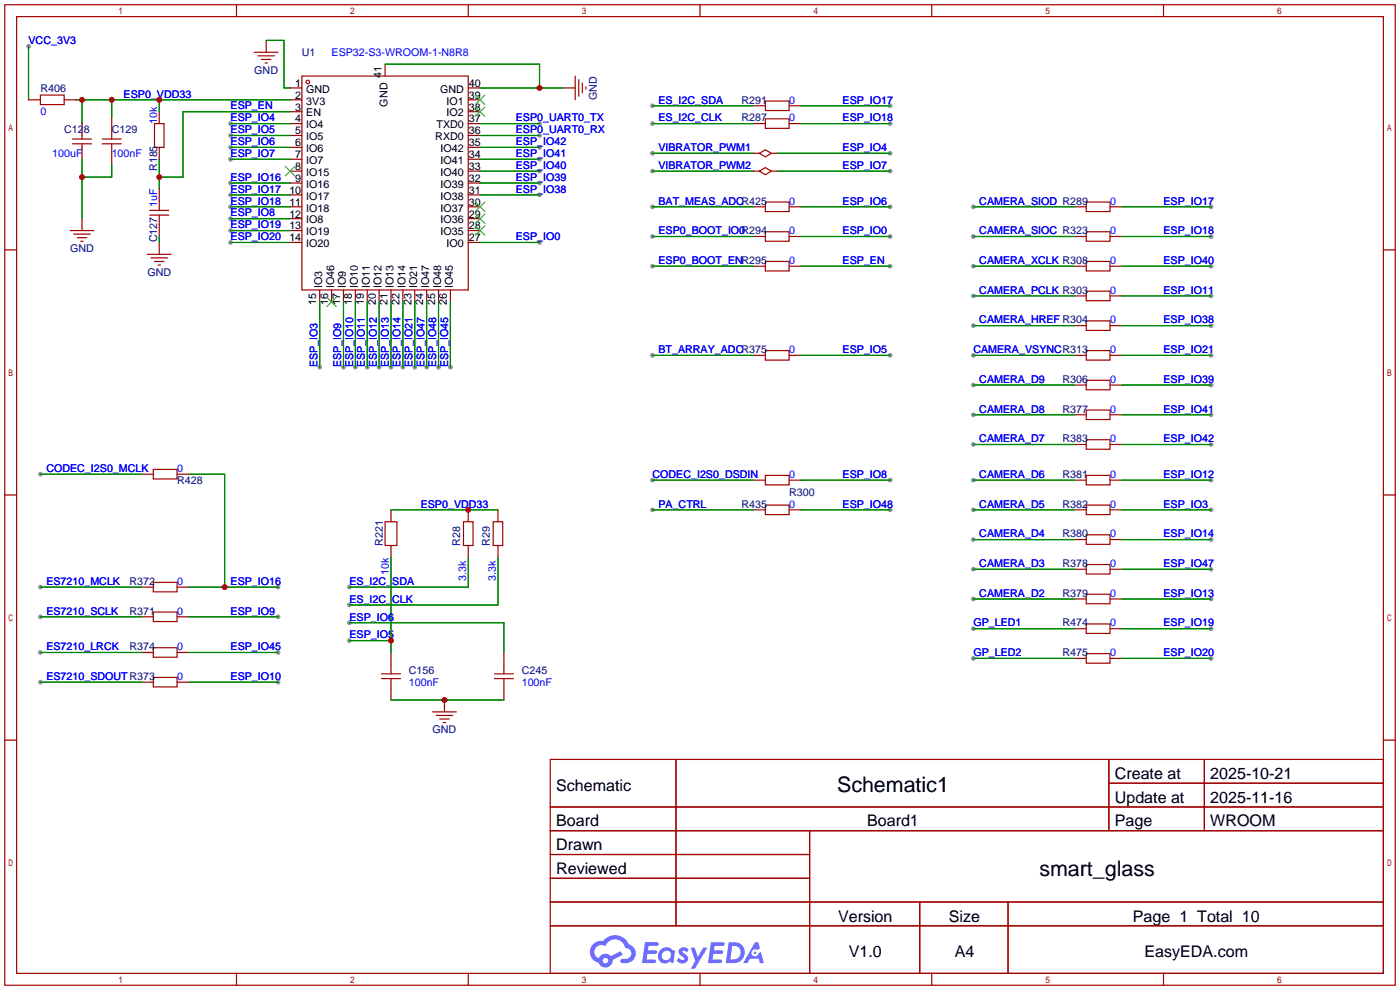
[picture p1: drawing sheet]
<svg xmlns="http://www.w3.org/2000/svg" width="299mm" height="212mm" viewBox="0 0 299 212" stroke-linecap="round" stroke-linejoin="round" font-family="sans-serif">
<g fill="#999">
<circle cx="49.3" cy="26.4" r=".51"/>
<circle cx="49.3" cy="29" r=".51"/>
<circle cx="49.3" cy="31.5" r=".51"/>
<circle cx="49.3" cy="34" r=".51"/>
<circle cx="49.3" cy="39.1" r=".51"/>
<circle cx="49.3" cy="41.7" r=".51"/>
<circle cx="49.3" cy="44.2" r=".51"/>
<circle cx="49.3" cy="46.7" r=".51"/>
<circle cx="68.3" cy="78.5" r=".51"/>
<circle cx="73.4" cy="78.5" r=".51"/>
<circle cx="78.5" cy="78.5" r=".51"/>
<circle cx="75.9" cy="78.5" r=".51"/>
<circle cx="81" cy="78.5" r=".51"/>
<circle cx="83.6" cy="78.5" r=".51"/>
<circle cx="86.1" cy="78.5" r=".51"/>
<circle cx="88.6" cy="78.5" r=".51"/>
<circle cx="91.2" cy="78.5" r=".51"/>
<circle cx="93.7" cy="78.5" r=".51"/>
<circle cx="96.3" cy="78.5" r=".51"/>
<circle cx="115.3" cy="51.8" r=".51"/>
<circle cx="115.3" cy="41.7" r=".51"/>
<circle cx="115.3" cy="39.1" r=".51"/>
<circle cx="115.3" cy="36.6" r=".51"/>
<circle cx="115.3" cy="34" r=".51"/>
<circle cx="115.3" cy="31.5" r=".51"/>
<circle cx="115.3" cy="29" r=".51"/>
<circle cx="115.3" cy="26.4" r=".51"/>
<circle cx="6.1" cy="9.9" r=".51"/>
<circle cx="190.2" cy="22.6" r=".51"/>
<circle cx="139.4" cy="22.6" r=".51"/>
<circle cx="190.2" cy="26.4" r=".51"/>
<circle cx="139.4" cy="26.4" r=".51"/>
<circle cx="190.2" cy="44.2" r=".51"/>
<circle cx="139.4" cy="44.2" r=".51"/>
<circle cx="190.2" cy="50.5" r=".51"/>
<circle cx="139.4" cy="50.5" r=".51"/>
<circle cx="190.2" cy="56.9" r=".51"/>
<circle cx="139.4" cy="56.9" r=".51"/>
<circle cx="190.2" cy="75.9" r=".51"/>
<circle cx="139.4" cy="75.9" r=".51"/>
<circle cx="258.8" cy="44.2" r=".51"/>
<circle cx="208" cy="44.2" r=".51"/>
<circle cx="258.8" cy="50.5" r=".51"/>
<circle cx="208" cy="50.5" r=".51"/>
<circle cx="258.8" cy="56.9" r=".51"/>
<circle cx="208" cy="56.9" r=".51"/>
<circle cx="258.8" cy="63.2" r=".51"/>
<circle cx="208" cy="63.2" r=".51"/>
<circle cx="258.8" cy="69.6" r=".51"/>
<circle cx="208" cy="69.6" r=".51"/>
<circle cx="258.8" cy="75.9" r=".51"/>
<circle cx="208" cy="75.9" r=".51"/>
<circle cx="258.8" cy="82.3" r=".51"/>
<circle cx="208" cy="82.3" r=".51"/>
<circle cx="258.8" cy="88.6" r=".51"/>
<circle cx="208" cy="88.6" r=".51"/>
<circle cx="258.8" cy="95" r=".51"/>
<circle cx="208" cy="95" r=".51"/>
<circle cx="258.8" cy="102.6" r=".51"/>
<circle cx="208" cy="102.6" r=".51"/>
<circle cx="258.8" cy="109" r=".51"/>
<circle cx="208" cy="109" r=".51"/>
<circle cx="258.8" cy="115.3" r=".51"/>
<circle cx="208" cy="115.3" r=".51"/>
<circle cx="258.8" cy="121.7" r=".51"/>
<circle cx="208" cy="121.7" r=".51"/>
<circle cx="258.8" cy="128" r=".51"/>
<circle cx="208" cy="128" r=".51"/>
<circle cx="190.2" cy="102.6" r=".51"/>
<circle cx="139.4" cy="102.6" r=".51"/>
<circle cx="190.2" cy="109" r=".51"/>
<circle cx="139.4" cy="109" r=".51"/>
<circle cx="59.4" cy="139.4" r=".51"/>
<circle cx="8.6" cy="139.4" r=".51"/>
<circle cx="59.4" cy="145.8" r=".51"/>
<circle cx="8.6" cy="145.8" r=".51"/>
<circle cx="59.4" cy="125.5" r=".51"/>
<circle cx="8.6" cy="125.5" r=".51"/>
<circle cx="59.4" cy="131.8" r=".51"/>
<circle cx="8.6" cy="131.8" r=".51"/>
<circle cx="8.6" cy="101.3" r=".51"/>
<circle cx="74.7" cy="129.3" r=".51"/>
<circle cx="74.7" cy="125.5" r=".51"/>
<circle cx="74.7" cy="136.9" r=".51"/>
<circle cx="74.7" cy="133.1" r=".51"/>
<circle cx="190.2" cy="32.8" r=".51"/>
<circle cx="139.4" cy="32.8" r=".51"/>
<circle cx="190.2" cy="36.6" r=".51"/>
<circle cx="139.4" cy="36.6" r=".51"/>
<circle cx="49.3" cy="49.3" r=".51"/>
<circle cx="49.3" cy="51.8" r=".51"/>
<circle cx="258.8" cy="134.4" r=".51"/>
<circle cx="208" cy="134.4" r=".51"/>
<circle cx="258.8" cy="140.7" r=".51"/>
<circle cx="208" cy="140.7" r=".51"/>
</g>
<g fill="none" stroke="#a10000" stroke-width=".25">
<path d="M1 1h297.2v209.6h-297.2zM3.6 3.6h292.1v204.4h-292.1zM50.5 1v2.6M100.1 1v2.6M149.6 1v2.6M199.1 1v2.6M248.7 1v2.6M1 53.4h2.6M295.7 53.4h2.5M1 105.8h2.6M295.7 105.8h2.5M1 158.2h2.6"/>
<path d="M295.7 158.2h2.5M117.6 162.3h178.1v45.7h-178.1zM117.6 172.5h178.1M117.6 177.5h178.1M144.5 162.3v35.6M173 177.5v30.5M237 162.3v15.2M237 167.4h58.7M257.4 162.3v15.2M117.6 182.6h55.4M117.6 192.8h178.1M117.6 187.7h55.4"/>
<path d="M117.6 197.9h178.1M196.6 192.8v15.2M215.4 192.8v15.2M50.5 208v2.6M100.1 208v2.6M149.6 208v2.6M199.1 208v2.6M248.7 208v2.6"/>
</g>
<g fill="#5487ff">
<path d="M145.3 202.7a1.3 1.3 0 0 1 1.9 .3l-.4 .6a.54 .54 0 0 0-.9-.2l.1 .2a1.34 1.34 0 0 1 .9 1.8 1.47 1.47 0 0 1-2.3-.1l.5-.6 .8 .5a.31 .31 0 0 0 .4-.3 .31 .31 0 0 0-.3-.4 1.12 1.12 0 0 1-.7-1.8z"/>
<path d="M147.6 202.5h.9l.6 2 1.2-2h.9l-2.7 4.6h-.9l1-1.7z"/>
<path d="M137.8 201.4h1.7a1.31 1.31 0 0 1 1.2 .2 .4 .4 0 0 1-.3 .5l-1.8 .1-.1 .9h1.6a.4 .4 0 0 1 .4 .4 .4 .4 0 0 1-.5 .4h-1.6l-.2 1.2h1.4a.46 .46 0 0 1 .5 0 .46 .46 0 0 1 .1 .5l-.4 .2h-2.6z"/>
<path d="M151.9 201.4h1.7a1.32 1.32 0 0 1 1.2 .2 .39 .39 0 0 1-.3 .5l-1.8 .1-.1 .9h1.6a.4 .4 0 0 1 .4 .4 .4 .4 0 0 1-.4 .4h-1.7l-.2 1.2h1.4a.46 .46 0 0 1 .5 0 .46 .46 0 0 1 .1 .5l-.4 .2h-2.6z"/>
<path d="M161.3 201.4h.8l.3 1.3-.6 .4a.75 .75 0 0 0-1.1 .3 .75 .75 0 0 0 .5 1 .75 .75 0 0 0 .9-.7l.5-.2 .6 2.3h-.8l-.3-.9h-1.8l-.5 .9h-1z"/>
<path d="M155.7 201.4l-.6 4.4h1.5a2.27 2.27 0 0 0 2.6-2.2 2.27 2.27 0 0 0-2.7-2.2zM156.5 202.1a1.5 1.5 0 0 1 1.8 1.6 1.5 1.5 0 0 1-1.9 1.4h-.3z"/>
<path d="M141.2 203a1.6 1.6 0 0 0-.3 2.3 1.6 1.6 0 0 0 2.3 .2l.7 .3 .3-2.4-.1-.3-.5-.1a1.58 1.58 0 0 0-2.4 0zM141.8 203.5a.98 .98 0 0 1 1.6 .4 .98 .98 0 0 1-1.1 1.3 .94 .94 0 0 1-.9-.7 .94 .94 0 0 1 .4-1z"/>
<path d="M126.8 201.8a2.37 2.37 0 0 0 1.1 4 1.54 1.54 0 0 0 1.8 1 1.54 1.54 0 0 0 1.2-1.6l2.2-1.1-.5-.8-2 1a1.57 1.57 0 0 0-2.7 .5 1.5 1.5 0 0 1-.7-2.1 1.5 1.5 0 0 1 2.2-.5 2.23 2.23 0 0 1 2.3-1.4 2.23 2.23 0 0 1 2 1.8 1.16 1.16 0 0 1 1.2 1.1 1.16 1.16 0 0 1-1.1 1.2h-.7a.47 .47 0 0 0-.5 .4 .47 .47 0 0 0 .4 .5 2.17 2.17 0 0 0 2.5-.9 2.17 2.17 0 0 0-.3-2.7l-.8-.4a3.2 3.2 0 0 0-5.5-.7l-1.1 .1zM128.8 205.3a.6 .6 0 0 1 1.2 0 .6 .6 0 0 1-1.2 0z"/>
<circle cx="161.4" cy="203.6" r=".28"/>
</g>
<g fill="none" stroke="#a10000" stroke-width=".25">
<path d="M54.4 11.2h5M55.1 11.9h3.6M55.9 12.7h2M56.6 13.5h.5M56.9 8.6v2.6M62 18.8h2.5M64.5 16.3h35.6v45.7h-35.6zM82.3 13.7v2.6M100.1 18.8h2.5M120.4 18.8h2.5M122.9 16.3v5M123.7 17v3.6"/>
<path d="M124.5 17.8v2M125.2 18.5v.6M6.1 21.3h2.5M8.6 20.3h5.1v2.1h-5.1zM13.7 21.3h2.6M15.5 30.7h4.1M15.5 29.7h4.1M17.5 26.4v3.3M17.5 30.7v3.3M21.8 30.7h4.1M21.8 29.7h4.1M23.9 25.1v4.6"/>
<path d="M23.9 30.7v4.6M33 26.4h2.1v5.1h-2.1zM34 23.9v2.5M34 31.5v2.5M62 21.3h2.5M62 23.9h2.5M62 26.4h2.5M62 29h2.5M62 31.5h2.5M62 34h2.5M62 36.6h2.5M62 39.1h2.5"/>
<path d="M100.1 21.3h2.5M100.1 23.9h2.5M100.1 26.4h2.5M100.1 29h2.5M100.1 31.5h2.5M100.1 34h2.5M100.1 36.6h2.5M100.1 39.1h2.5M161 26.4h2.6M161 36.6h1.3M161 22.6h2.6M161 32.8h1.3"/>
<path d="M162.3 32.8l1.3-.8 1.2 .8-1.2 .7zM162.3 36.6l1.3-.8 1.2 .8-1.2 .7zM163.6 21.6h5.1v2h-5.1zM163.6 25.4h5.1v2h-5.1zM164.8 36.6h1.3M164.8 32.8h1.3M168.7 26.4h2.5M168.7 22.6h2.5M15 49.3h5.1M15.7 50h3.6M16.5 50.8h2M17.3 51.6h.5"/>
<path d="M17.5 46.7v2.6M31.5 54.4h5.1M32 46h4.1M32 45h4.1M32.3 55.1h3.5M33 55.9h2.1M33.8 56.6h.5M34 40.4v4.6M34 46v4.5M34 51.8v2.6M62 41.7h2.5M62 44.2h2.5"/>
<path d="M62 46.7h2.5M62 49.3h2.5M62 51.8h2.5M100.1 41.7h2.5M100.1 44.2h2.5M100.1 46.7h2.5M100.1 49.3h2.5M100.1 51.8h2.5M161 44.2h2.6M161 50.5h2.6M161 56.9h2.6M163.6 43.2h5.1v2h-5.1z"/>
<path d="M163.6 49.5h5.1v2.1h-5.1zM163.6 55.9h5.1v2h-5.1zM168.7 44.2h2.5M168.7 50.5h2.5M168.7 56.9h2.5M229.6 44.2h2.6M229.6 50.5h2.6M229.6 56.9h2.6M232.2 43.2h5v2h-5zM232.2 49.5h5v2.1h-5zM232.2 55.9h5v2h-5zM237.2 44.2h2.6"/>
<path d="M237.2 50.5h2.6M237.2 56.9h2.6M68.3 62v2.5M70.9 62v2.5M73.4 62v2.5M75.9 62v2.5M78.5 62v2.5M81 62v2.5M83.6 62v2.5M86.1 62v2.5M88.6 62v2.5M91.2 62v2.5"/>
<path d="M93.7 62v2.5M96.3 62v2.5M161 75.9h2.6M163.6 74.9h5.1v2.1h-5.1zM168.7 75.9h2.5M229.6 75.9h2.6M229.6 63.2h2.6M229.6 69.6h2.6M232.2 62.2h5v2.1h-5zM232.2 68.6h5v2h-5zM232.2 74.9h5v2.1h-5zM237.2 75.9h2.6"/>
<path d="M237.2 63.2h2.6M237.2 69.6h2.6M229.6 82.3h2.6M229.6 88.6h2.6M229.6 95h2.6M232.2 81.3h5v2h-5zM232.2 87.6h5v2.1h-5zM232.2 94h5v2h-5zM237.2 82.3h2.6M237.2 88.6h2.6M237.2 95h2.6M30.2 101.3h2.6"/>
<path d="M32.8 100.3h5v2.1h-5zM37.8 101.3h2.6M82.3 111.5h2.5v5.1h-2.5zM83.6 109v2.5M83.6 116.6v2.5M99.1 111.5h2v5.1h-2zM100.1 109v2.5M100.1 116.6v2.5M105.4 111.5h2v5.1h-2zM106.4 109v2.5M106.4 116.6v2.5M161 102.6h2.6"/>
<path d="M161 109h2.6M163.6 101.6h5.1v2h-5.1zM163.6 107.9h5.1v2.1h-5.1zM168.7 102.6h2.5M168.7 109h2.5M229.6 102.6h2.6M229.6 109h2.6M229.6 115.3h2.6M232.2 101.6h5v2h-5zM232.2 107.9h5v2.1h-5zM232.2 114.3h5v2h-5zM237.2 102.6h2.6"/>
<path d="M237.2 109h2.6M237.2 115.3h2.6M30.2 139.4h2.6M30.2 125.5h2.6M30.2 131.8h2.6M32.8 138.4h5v2.1h-5zM32.8 124.5h5v2h-5zM32.8 130.8h5v2h-5zM37.8 139.4h2.6M37.8 125.5h2.6M37.8 131.8h2.6M83.6 139.4v4.6"/>
<path d="M107.7 139.4v4.6M229.6 121.7h2.6M229.6 128h2.6M229.6 134.4h2.6M232.2 120.6h5v2.1h-5zM232.2 127h5v2h-5zM232.2 133.4h5v2h-5zM232.2 139.7h5v2h-5zM237.2 121.7h2.6M237.2 128h2.6M237.2 134.4h2.6M30.2 145.8h2.6"/>
<path d="M32.8 144.8h5v2h-5zM37.8 145.8h2.6M81.5 145h4.1M81.5 144h4.1M83.6 145v4.6M92.5 152.1h5M93.2 152.9h3.6M94 153.7h2M94.7 154.4h.5M95 149.6v2.5M105.7 145h4M105.7 144h4"/>
<path d="M107.7 145v4.6M229.6 140.7h2.6M237.2 140.7h2.6"/>
<circle cx="65.8" cy="17.5" r=".38"/>
</g>
<g fill="none" stroke="#3c3" stroke-width=".25">
<path d="M61 35.6l2 2M63 35.6l-2 2M101.6 22.9l2 2M101.6 20.3l2 2.1M103.6 22.9l-2 2M103.6 20.3l-2 2.1M101.6 48.3l2 2M101.6 45.7l2 2.1M101.6 43.2l2 2M103.6 48.3l-2 2M103.6 45.7l-2 2.1M103.6 43.2l-2 2"/>
<path d="M69.8 63.5l2.1 2M71.9 63.5l-2.1 2"/>
</g>
<g fill="none" stroke="#008700" stroke-width=".25">
<path d="M6.1 9.9v11.4M56.9 8.6h3.8v10.2h1.3M82.3 13.7h33v5.1M102.6 18.8h17.8M16.3 21.3h45.7M17.5 21.3v5.1M17.5 34v12.7M23.9 35.3v2.5h-6.4M23.9 21.3v3.8M34 21.3v2.6M34 34v6.4M49.3 26.4h12.7"/>
<path d="M49.3 29h12.7M49.3 31.5h12.7M49.3 34h12.7M49.3 39.1h12.7M62 23.9h-22.9v13.9h-5.1M102.6 26.4h12.7M102.6 29h12.7M102.6 31.5h12.7M102.6 34h12.7M102.6 39.1h12.7M102.6 36.6h12.7M139.4 26.4h21.6"/>
<path d="M139.4 36.6h21.6M139.4 22.6h21.6M139.4 32.8h21.6M166.1 36.6h24.1M166.1 32.8h24.1M171.2 26.4h19M171.2 22.6h19M34 50.5v1.3M49.3 41.7h12.7M49.3 44.2h12.7M49.3 46.7h12.7M49.3 51.8h12.7"/>
<path d="M49.3 49.3h12.7M102.6 41.7h12.7M102.6 51.8h12.7M139.4 44.2h21.6M139.4 50.5h21.6M139.4 56.9h21.6M171.2 44.2h19M171.2 50.5h19M171.2 56.9h19M208 44.2h21.6M208 50.5h21.6M208 56.9h21.6"/>
<path d="M239.8 44.2h19M239.8 50.5h19M239.8 56.9h19M68.3 64.5v14M73.4 64.5v14M75.9 64.5v14M78.5 64.5v14M81 64.5v14M83.6 64.5v14M86.1 64.5v14M88.6 64.5v14M91.2 64.5v14"/>
<path d="M93.7 64.5v14M96.3 64.5v14M139.4 75.9h21.6M171.2 75.9h19M208 75.9h21.6M208 63.2h21.6M208 69.6h21.6M239.8 75.9h19M239.8 63.2h19M239.8 69.6h19M208 82.3h21.6M208 88.6h21.6"/>
<path d="M208 95h21.6M239.8 82.3h19M239.8 88.6h19M239.8 95h19M8.6 101.3h21.6M40.4 101.3h7.6v24.2M83.6 119.1v20.3M83.6 109h22.8M100.1 119.1v6.4h-25.4M106.4 119.1v10.2h-31.7M139.4 102.6h21.6M139.4 109h21.6"/>
<path d="M171.2 102.6h19M171.2 109h19M208 102.6h21.6M208 109h21.6M208 115.3h21.6M239.8 102.6h19M239.8 109h19M239.8 115.3h19M8.6 139.4h21.6M8.6 125.5h21.6M8.6 131.8h21.6M40.4 139.4h19"/>
<path d="M40.4 125.5h19M40.4 131.8h19M74.7 136.9h8.9M74.7 133.1h33v6.3M208 121.7h21.6M208 128h21.6M208 134.4h21.6M239.8 121.7h19M239.8 128h19M239.8 134.4h19M8.6 145.8h21.6M40.4 145.8h19"/>
<path d="M83.6 149.6h24.1M208 140.7h21.6M239.8 140.7h19"/>
</g>
<g fill="#c00">
<circle cx="34" cy="37.8" r=".63"/>
<circle cx="115.3" cy="18.8" r=".63"/>
<circle cx="34" cy="21.3" r=".63"/>
<circle cx="17.5" cy="21.3" r=".63"/>
<circle cx="23.9" cy="21.3" r=".63"/>
<circle cx="17.5" cy="37.8" r=".63"/>
<circle cx="48" cy="125.5" r=".63"/>
<circle cx="83.6" cy="136.9" r=".63"/>
<circle cx="95" cy="149.6" r=".63"/>
<circle cx="100.1" cy="109" r=".63"/>
</g>
<g font-size="4.6">
<text x="178.9" y="169.3">Schematic1</text>
<text x="222.1" y="187.1">smart_glass</text>
</g>
<g font-size="3.4">
<text x="238.3" y="166.5">Create at</text>
<text x="258.7" y="166.5">2025-10-21</text>
<text x="118.9" y="169">Schematic</text>
<text x="238.3" y="171.6">Update at</text>
<text x="258.7" y="171.6">2025-11-16</text>
<text x="118.9" y="176.6">Board</text>
<text x="185.3" y="176.6">Board1</text>
<text x="238.3" y="176.6">Page</text>
<text x="258.7" y="176.6">WROOM</text>
<text x="118.9" y="181.7">Drawn</text>
<text x="118.9" y="186.8">Reviewed</text>
<text x="179.1" y="197">Version</text>
<text x="202.8" y="197">Size</text>
<text x="242.1" y="197">Page 1 Total 10</text>
<text x="181.4" y="204.6">V1.0</text>
<text x="204" y="204.6">A4</text>
<text x="244.6" y="204.6">EasyEDA.com</text>
</g>
<g font-size="2.3" fill="#00f">
<text x="6.1" y="9.4">VCC_3V3</text>
<text x="70.9" y="12">ESP32-S3-WROOM-1-N8R8</text>
<text x="26.4" y="20.9">ESP0_VDD33</text>
<text x="49.3" y="23.4">ESP_EN</text>
<text x="140.7" y="22.1">ES_I2C_SDA</text>
<text x="168.7" y="22.1">0</text>
<text x="180.1" y="22.1">ESP_IO17</text>
<text x="8.6" y="24.7">0</text>
<text x="33.6" y="26.4" transform="rotate(-90 33.6 26.4)">10k</text>
<text x="49.3" y="25.9">ESP_IO4</text>
<text x="49.3" y="28.5">ESP_IO5</text>
<text x="110.2" y="28.5">ESP0_UART0_RX</text>
<text x="110.2" y="25.9">ESP0_UART0_TX</text>
<text x="140.7" y="25.9">ES_I2C_CLK</text>
<text x="168.7" y="25.9">0</text>
<text x="180.1" y="25.9">ESP_IO18</text>
<text x="11.2" y="33.6">100uF</text>
<text x="23.9" y="33.6">100nF</text>
<text x="49.3" y="31">ESP_IO6</text>
<text x="49.3" y="33.6">ESP_IO7</text>
<text x="110.2" y="33.6">ESP_IO41</text>
<text x="110.2" y="31">ESP_IO42</text>
<text x="140.7" y="32.3">VIBRATOR_PWM1</text>
<text x="180.1" y="32.3">ESP_IO4</text>
<text x="49.3" y="38.6">ESP_IO16</text>
<text x="49.3" y="41.2">ESP_IO17</text>
<text x="110.2" y="41.2">ESP_IO38</text>
<text x="110.2" y="38.6">ESP_IO39</text>
<text x="110.2" y="36.1">ESP_IO40</text>
<text x="140.7" y="36.1">VIBRATOR_PWM2</text>
<text x="180.1" y="36.1">ESP_IO7</text>
<text x="33.6" y="44.2" transform="rotate(-90 33.6 44.2)">1uF</text>
<text x="49.3" y="43.7">ESP_IO18</text>
<text x="49.3" y="46.3">ESP_IO8</text>
<text x="140.7" y="43.7">BAT_MEAS_ADCR425</text>
<text x="168.7" y="43.7">0</text>
<text x="180.1" y="43.7">ESP_IO6</text>
<text x="209.3" y="43.7">CAMERA_SIOD R289</text>
<text x="237.2" y="43.7">0</text>
<text x="248.7" y="43.7">ESP_IO17</text>
<text x="49.3" y="48.8">ESP_IO19</text>
<text x="49.3" y="51.3">ESP_IO20</text>
<text x="110.2" y="51.3">ESP_IO0</text>
<text x="140.7" y="50.1">ESP0_BOOT_IO0R294</text>
<text x="168.7" y="50.1">0</text>
<text x="180.1" y="50.1">ESP_IO0</text>
<text x="209.3" y="50.1">CAMERA_SIOC R323</text>
<text x="237.2" y="50.1">0</text>
<text x="248.7" y="50.1">ESP_IO18</text>
<text x="140.7" y="56.4">ESP0_BOOT_ENR295</text>
<text x="168.7" y="56.4">0</text>
<text x="180.1" y="56.4">ESP_EN</text>
<text x="209.3" y="56.4">CAMERA_XCLK R308</text>
<text x="237.2" y="56.4">0</text>
<text x="248.7" y="56.4">ESP_IO40</text>
<text x="209.3" y="62.8">CAMERA_PCLK R303</text>
<text x="237.2" y="62.8">0</text>
<text x="248.7" y="62.8">ESP_IO11</text>
<text x="209.3" y="69.1">CAMERA_HREF R304</text>
<text x="237.2" y="69.1">0</text>
<text x="248.7" y="69.1">ESP_IO38</text>
<text x="140.7" y="75.5">BT_ARRAY_ADCR375</text>
<text x="168.7" y="75.5">0</text>
<text x="180.1" y="75.5">ESP_IO5</text>
<text x="208" y="75.5">CAMERA_VSYNCR313</text>
<text x="237.2" y="75.5">0</text>
<text x="248.7" y="75.5">ESP_IO21</text>
<text x="67.8" y="78.5" transform="rotate(-90 67.8 78.5)">ESP_IO3</text>
<text x="72.9" y="78.5" transform="rotate(-90 72.9 78.5)">ESP_IO9</text>
<text x="75.5" y="78.5" transform="rotate(-90 75.5 78.5)">ESP_IO10</text>
<text x="78" y="78.5" transform="rotate(-90 78 78.5)">ESP_IO11</text>
<text x="80.5" y="78.5" transform="rotate(-90 80.5 78.5)">ESP_IO12</text>
<text x="83.1" y="78.5" transform="rotate(-90 83.1 78.5)">ESP_IO13</text>
<text x="85.6" y="78.5" transform="rotate(-90 85.6 78.5)">ESP_IO14</text>
<text x="88.2" y="78.5" transform="rotate(-90 88.2 78.5)">ESP_IO21</text>
<text x="90.7" y="78.5" transform="rotate(-90 90.7 78.5)">ESP_IO47</text>
<text x="93.2" y="78.5" transform="rotate(-90 93.2 78.5)">ESP_IO48</text>
<text x="95.8" y="78.5" transform="rotate(-90 95.8 78.5)">ESP_IO45</text>
<text x="209.3" y="81.8">CAMERA_D9</text>
<text x="237.2" y="81.8">0</text>
<text x="248.7" y="81.8">ESP_IO39</text>
<text x="209.3" y="88.2">CAMERA_D8</text>
<text x="237.2" y="88.2">0</text>
<text x="248.7" y="88.2">ESP_IO41</text>
<text x="209.3" y="94.5">CAMERA_D7</text>
<text x="237.2" y="94.5">0</text>
<text x="248.7" y="94.5">ESP_IO42</text>
<text x="9.9" y="100.9">CODEC_I2S0_MCLK</text>
<text x="37.8" y="100.9">0</text>
<text x="139.4" y="102.1">CODEC_I2S0_DSDIN</text>
<text x="168.7" y="102.1">0</text>
<text x="180.1" y="102.1">ESP_IO8</text>
<text x="209.3" y="102.1">CAMERA_D6</text>
<text x="237.2" y="102.1">0</text>
<text x="248.7" y="102.1">ESP_IO12</text>
<text x="89.9" y="108.5">ESP0_VDD33</text>
<text x="140.7" y="108.5">PA_CTRL</text>
<text x="168.7" y="108.5">0</text>
<text x="180.1" y="108.5">ESP_IO48</text>
<text x="209.3" y="108.5">CAMERA_D5</text>
<text x="237.2" y="108.5">0</text>
<text x="248.7" y="108.5">ESP_IO3</text>
<text x="209.3" y="114.8">CAMERA_D4</text>
<text x="237.2" y="114.8">0</text>
<text x="248.7" y="114.8">ESP_IO14</text>
<text x="9.9" y="125">ES7210_MCLK</text>
<text x="37.8" y="125">0</text>
<text x="49.3" y="125">ESP_IO16</text>
<text x="74.7" y="125">ES_I2C_SDA</text>
<text x="83.1" y="122.9" transform="rotate(-90 83.1 122.9)">10k</text>
<text x="99.6" y="124.2" transform="rotate(-90 99.6 124.2)">3.3k</text>
<text x="105.9" y="124.2" transform="rotate(-90 105.9 124.2)">3.3k</text>
<text x="209.3" y="121.2">CAMERA_D3</text>
<text x="237.2" y="121.2">0</text>
<text x="248.7" y="121.2">ESP_IO47</text>
<text x="9.9" y="131.3">ES7210_SCLK</text>
<text x="37.8" y="131.3">0</text>
<text x="49.3" y="131.3">ESP_IO9</text>
<text x="74.7" y="128.8">ES_I2C_CLK</text>
<text x="209.3" y="127.5">CAMERA_D2</text>
<text x="237.2" y="127.5">0</text>
<text x="248.7" y="127.5">ESP_IO13</text>
<text x="74.7" y="136.4">ESP_IO5</text>
<text x="74.7" y="132.6">ESP_IO6</text>
<text x="208" y="133.9">GP_LED1</text>
<text x="237.2" y="133.9">0</text>
<text x="248.7" y="133.9">ESP_IO19</text>
<text x="9.9" y="139">ES7210_LRCK</text>
<text x="37.8" y="139">0</text>
<text x="49.3" y="139">ESP_IO45</text>
<text x="208" y="140.2">GP_LED2</text>
<text x="237.2" y="140.2">0</text>
<text x="248.7" y="140.2">ESP_IO20</text>
<text x="9.9" y="145.3">ES7210_SDOUTR373</text>
<text x="37.8" y="145.3">0</text>
<text x="49.3" y="145.3">ESP_IO10</text>
<text x="87.4" y="146.6">100nF</text>
<text x="111.5" y="146.6">100nF</text>
</g>
<g font-size="2.3" fill="#000080">
<text x="64.5" y="12">U1</text>
<text x="54.4" y="15.8">GND</text>
<text x="8.6" y="19.6">R406</text>
<text x="127.5" y="21.3" transform="rotate(-90 127.5 21.3)">GND</text>
<text x="158.5" y="22.1">R291</text>
<text x="13.7" y="28.5">C128</text>
<text x="23.9" y="28.5">C129</text>
<text x="158.5" y="25.9">R287</text>
<text x="33.6" y="36.6" transform="rotate(-90 33.6 36.6)">R185</text>
<text x="15" y="53.9">GND</text>
<text x="33.6" y="51.8" transform="rotate(-90 33.6 51.8)">C127</text>
<text x="31.5" y="59">GND</text>
<text x="227.1" y="81.8">R306</text>
<text x="227.1" y="88.2">R377</text>
<text x="227.1" y="94.5">R383</text>
<text x="37.8" y="103.4">R428</text>
<text x="168.7" y="105.9">R300</text>
<text x="227.1" y="102.1">R381</text>
<text x="158.5" y="108.5">R435</text>
<text x="227.1" y="108.5">R382</text>
<text x="81.8" y="116.6" transform="rotate(-90 81.8 116.6)">R221</text>
<text x="98.3" y="116.6" transform="rotate(-90 98.3 116.6)">R28</text>
<text x="104.7" y="116.6" transform="rotate(-90 104.7 116.6)">R29</text>
<text x="227.1" y="114.8">R380</text>
<text x="27.7" y="125">R372</text>
<text x="227.1" y="121.2">R378</text>
<text x="27.7" y="131.3">R371</text>
<text x="227.1" y="127.5">R379</text>
<text x="227.1" y="133.9">R474</text>
<text x="27.7" y="139">R374</text>
<text x="227.1" y="140.2">R475</text>
<text x="87.4" y="144">C156</text>
<text x="111.5" y="144">C245</text>
<text x="92.5" y="156.7">GND</text>
</g>
<g font-size="2.3">
<text x="81.6" y="16.6" transform="rotate(-90 81.6 16.6)">41</text>
<text x="63.1" y="18.5">1</text>
<text x="63.1" y="21.1">2</text>
<text x="63.1" y="23.6">3</text>
<text x="65.5" y="19.8">GND</text>
<text x="65.5" y="22.4">3V3</text>
<text x="82.8" y="22.8" transform="rotate(-90 82.8 22.8)">GND</text>
<text x="94.1" y="19.8">GND</text>
<text x="95.4" y="22.4">IO1</text>
<text x="100.2" y="23.6">38</text>
<text x="100.2" y="21.1">39</text>
<text x="100.2" y="18.5">40</text>
<text x="63.1" y="26.2">4</text>
<text x="63.1" y="28.7">5</text>
<text x="65.5" y="24.9">EN</text>
<text x="65.5" y="27.4">IO4</text>
<text x="65.5" y="30">IO5</text>
<text x="93" y="30">RXD0</text>
<text x="93.3" y="27.4">TXD0</text>
<text x="95.4" y="24.9">IO2</text>
<text x="100.2" y="28.7">36</text>
<text x="100.2" y="26.2">37</text>
<text x="63.1" y="31.2">6</text>
<text x="63.1" y="33.8">7</text>
<text x="65.5" y="32.5">IO6</text>
<text x="65.5" y="35.1">IO7</text>
<text x="94.2" y="35.1">IO41</text>
<text x="94.2" y="32.5">IO42</text>
<text x="100.2" y="33.8">34</text>
<text x="100.2" y="31.2">35</text>
<text x="61.8" y="41.4">10</text>
<text x="63.1" y="36.3">8</text>
<text x="63.1" y="38.9">9</text>
<text x="65.5" y="37.6">IO15</text>
<text x="65.5" y="40.1">IO16</text>
<text x="94.2" y="40.1">IO39</text>
<text x="94.2" y="37.6">IO40</text>
<text x="100.2" y="41.4">31</text>
<text x="100.2" y="38.9">32</text>
<text x="100.2" y="36.3">33</text>
<text x="61.8" y="43.9">11</text>
<text x="61.8" y="46.5">12</text>
<text x="65.5" y="42.7">IO17</text>
<text x="65.5" y="45.2">IO18</text>
<text x="65.5" y="47.8">IO8</text>
<text x="94.2" y="47.8">IO36</text>
<text x="94.2" y="45.2">IO37</text>
<text x="94.2" y="42.7">IO38</text>
<text x="100.2" y="46.5">29</text>
<text x="100.2" y="43.9">30</text>
<text x="61.8" y="49">13</text>
<text x="61.8" y="51.6">14</text>
<text x="65.5" y="50.3">IO19</text>
<text x="65.5" y="52.8">IO20</text>
<text x="94.2" y="50.3">IO35</text>
<text x="95.4" y="52.8">IO0</text>
<text x="100.2" y="51.6">27</text>
<text x="100.2" y="49">28</text>
<text x="67.6" y="65.1" transform="rotate(-90 67.6 65.1)">15</text>
<text x="68.9" y="61.5" transform="rotate(-90 68.9 61.5)">IO3</text>
<text x="70.1" y="65.1" transform="rotate(-90 70.1 65.1)">16</text>
<text x="71.4" y="61.5" transform="rotate(-90 71.4 61.5)">IO46</text>
<text x="72.7" y="65.1" transform="rotate(-90 72.7 65.1)">17</text>
<text x="73.9" y="61.5" transform="rotate(-90 73.9 61.5)">IO9</text>
<text x="75.2" y="65.1" transform="rotate(-90 75.2 65.1)">18</text>
<text x="76.5" y="61.5" transform="rotate(-90 76.5 61.5)">IO10</text>
<text x="77.8" y="65.1" transform="rotate(-90 77.8 65.1)">19</text>
<text x="79" y="61.5" transform="rotate(-90 79 61.5)">IO11</text>
<text x="80.3" y="65.1" transform="rotate(-90 80.3 65.1)">20</text>
<text x="81.6" y="61.5" transform="rotate(-90 81.6 61.5)">IO12</text>
<text x="82.8" y="65.1" transform="rotate(-90 82.8 65.1)">21</text>
<text x="84.1" y="61.5" transform="rotate(-90 84.1 61.5)">IO13</text>
<text x="85.4" y="65.1" transform="rotate(-90 85.4 65.1)">22</text>
<text x="86.6" y="61.5" transform="rotate(-90 86.6 61.5)">IO14</text>
<text x="87.9" y="65.1" transform="rotate(-90 87.9 65.1)">23</text>
<text x="89.2" y="61.5" transform="rotate(-90 89.2 61.5)">IO21</text>
<text x="90.5" y="65.1" transform="rotate(-90 90.5 65.1)">24</text>
<text x="91.7" y="61.5" transform="rotate(-90 91.7 61.5)">IO47</text>
<text x="93" y="65.1" transform="rotate(-90 93 65.1)">25</text>
<text x="94.3" y="61.5" transform="rotate(-90 94.3 61.5)">IO48</text>
<text x="95.5" y="65.1" transform="rotate(-90 95.5 65.1)">26</text>
<text x="96.8" y="61.5" transform="rotate(-90 96.8 61.5)">IO45</text>
</g>
</svg>
